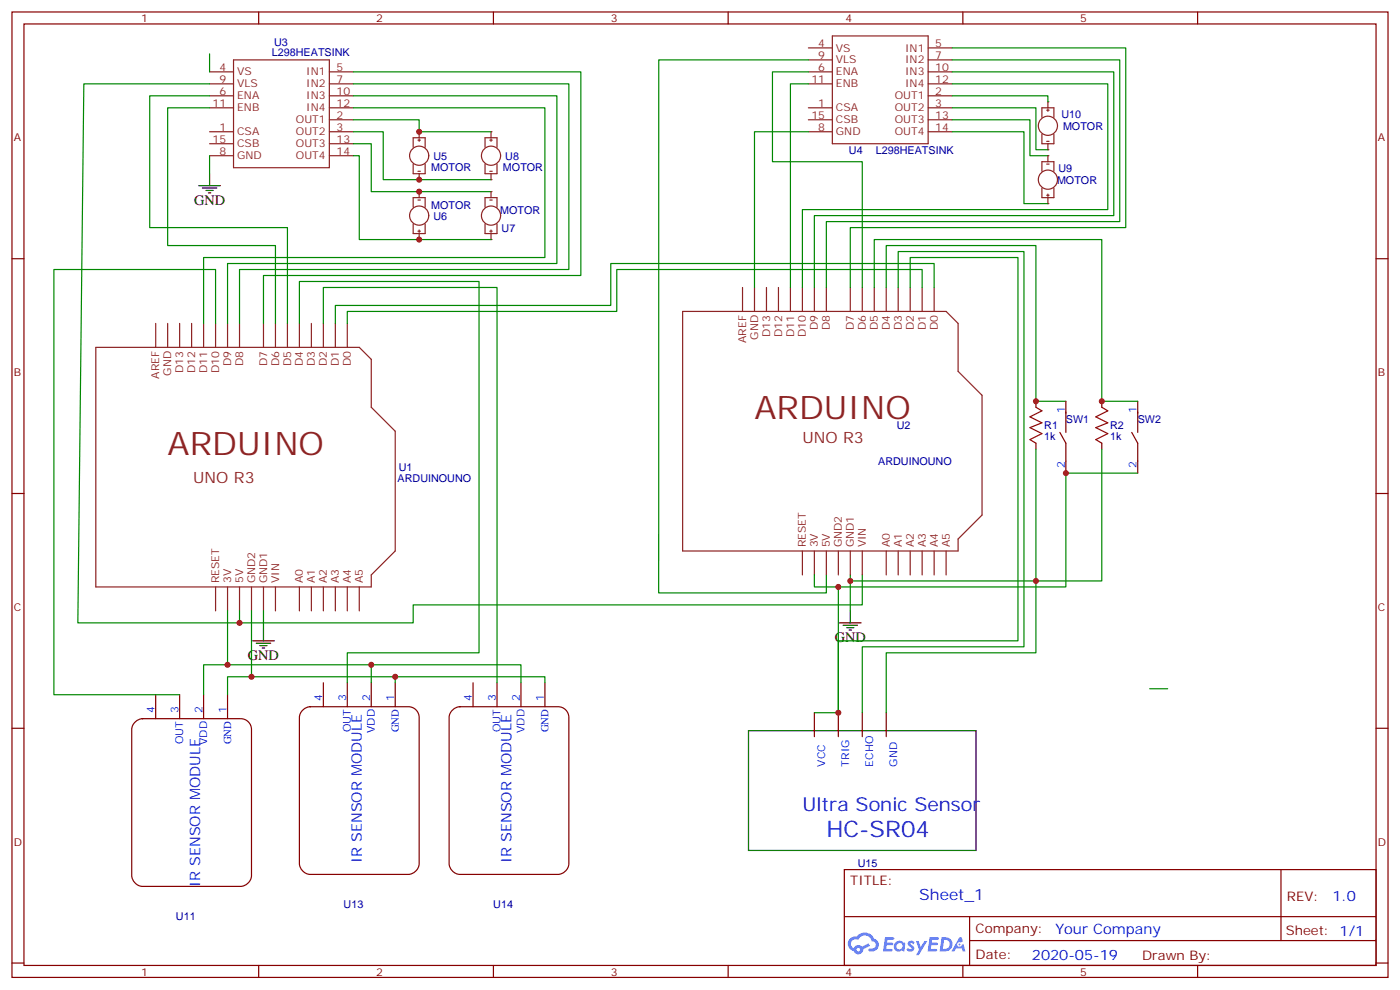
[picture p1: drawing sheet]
<svg xmlns="http://www.w3.org/2000/svg" width="412mm" height="292mm" viewBox="0 0 412 292" stroke-linecap="round" stroke-linejoin="round" font-family="sans-serif">
<g fill="none" stroke="#870000" stroke-width=".35">
<path d="M3.5 3.5h405.4v284.4h-405.4zM7.1 7.1h398.2v277.2h-398.2zM76.2 3.5v3.6M145.3 3.5v3.6M214.5 3.5v3.6M283.6 3.5v3.6M352.8 3.5v3.6M3.5 76.2h3.6M405.3 76.2h3.6M3.5 145.3h3.6M405.3 145.3h3.6M3.5 214.5h3.6"/>
<path d="M405.3 214.5h3.6M248.7 256.1h156.6v28.2h-156.6zM377.3 256.1v20.9M248.7 270h156.5M285.6 277h119.6M285.6 270v14.1M3.5 283.6h3.6M76.2 284.3v3.6M145.3 284.3v3.6M214.5 284.3v3.6M283.6 284.3v3.6M352.8 284.3v3.6"/>
<path d="M405.3 283.6h3.6"/>
</g>
<g fill="#5487ff">
<path d="M267.7 277.3a1.22 1.22 0 0 1 1.7 .3l-.4 .5a.47 .47 0 0 0-.3-.4 .47 .47 0 0 0-.5 .2l.1 .3a1.14 1.14 0 0 1 .8 1.7 1.14 1.14 0 0 1-1.9 0l-.2-.2 .5-.5 .7 .4a.29 .29 0 0 0 .3-.3 .29 .29 0 0 0-.2-.3 1.04 1.04 0 0 1-.6-1.7z"/>
<path d="M260.7 276h2.4l.3 .2-.2 .5-1.8 .1-.1 .8h1.5l.3 .4-.3 .4h-1.6l-.2 1.1h1.7l.2 .3-.2 .3-2.6 .1z"/>
<path d="M273.8 276h2.4l.3 .2-.1 .5-1.8 .1-.2 .8h1.6l.3 .4-.4 .4h-1.6l-.1 1.1h1.7l.2 .3-.2 .3-2.6 .1z"/>
<path d="M282.6 276.1h.7l.3 1.2-.6 .3a.69 .69 0 0 0-1 .3 .69 .69 0 0 0 .4 1 .69 .69 0 0 0 .9-.7l.5-.2 .6 2.2h-.8l-.2-.9h-1.8l-.5 .9h-.8z"/>
<path d="M269.8 277.1h.8l.6 1.8 1.1-1.8h.9l-2.6 4.2h-.8l.9-1.5z"/>
<path d="M277.4 276.1l-.6 4.1h1.3a2.11 2.11 0 0 0 2.5-2.1 2.11 2.11 0 0 0-2.5-2zM278.1 276.8a1.39 1.39 0 0 1 1.7 1.4 1.39 1.39 0 0 1-1.8 1.3h-.3z"/>
<path d="M263.7 277.7a1.54 1.54 0 0 0-.1 2.1 1.54 1.54 0 0 0 2.2 .2l.6 .2 .3-2.3-.2-.2-.4-.1a1.49 1.49 0 0 0-2.4 .1zM264 278.7a.94 .94 0 0 1 1.8 0 .94 .94 0 0 1-1.8 0z"/>
<path d="M250.4 276.4a2.18 2.18 0 0 0 1.1 3.7 1.44 1.44 0 0 0 1.6 1 1.44 1.44 0 0 0 1.2-1.5l2-1-.5-.8-1.9 1a1.47 1.47 0 0 0-2.4 .4 1.39 1.39 0 0 1-.7-1.9 1.39 1.39 0 0 1 2-.5 2.12 2.12 0 0 1 2.2-1.3 2.12 2.12 0 0 1 1.9 1.7 1.14 1.14 0 0 1 1.1 1.4 1.14 1.14 0 0 1-1.7 .8 .43 .43 0 0 0-.5 .3 .43 .43 0 0 0 .4 .5 1.98 1.98 0 0 0 2.5-1.2 1.98 1.98 0 0 0-1.2-2.5 3.1 3.1 0 0 0-5.3-.7l-.9 .1zM252.3 279.7a.55 .55 0 0 1 1.1 0 .55 .55 0 0 1-1.1 0z"/>
<circle cx="282.6" cy="278.1" r=".26"/>
</g>
<path d="M250.5 179.9v3.5M247.3 183.4h6.3M248.4 184.2h4.2M249.4 184.9h2.1M250.1 185.6h.7" fill="none" stroke="#000" stroke-width=".35"/>
<g fill="none" stroke="#8c2424" stroke-width=".35">
<path d="M68.8 17.6h28.2v31.8h-28.2zM238.1 17.6h7.1M238.1 14.1h7.1M245.2 10.6h28.2v31.7h-28.2zM273.4 17.6h7.1M273.4 14.1h7.1M61.7 21.2h7.1M61.7 28.2h7.1M61.7 31.8h7.1M61.7 38.8h7.1M61.7 24.7h7.1M97 35.3h7.1"/>
<path d="M97 21.2h7.1M97 28.2h7.1M97 31.8h7.1M97 38.8h7.1M97 24.7h7.1M123.5 38.8v1.8M238.1 35.3h7.1M238.1 21.2h7.1M238.1 31.8h7.1M238.1 38.8h7.1M238.1 24.7h7.1M273.4 35.3h7.1"/>
<path d="M273.4 21.2h7.1M273.4 28.2h7.1M273.4 31.8h7.1M273.4 38.8h7.1M273.4 24.7h7.1M61.7 45.9h7.1M61.7 42.3h7.1M97 45.9h7.1M97 42.3h7.1M121.7 43.4v-2.8h3.5v2.8M121.7 48.3v2.9h3.5v-2.9M123.1 41.3h.7"/>
<path d="M123.1 50.4h.7M123.5 40.9v.7M123.5 51.2v1.7M45.9 95.2v7.1M49.4 95.2v7.1M52.9 95.2v7.1M56.4 95.2v7.1M60 95.2v7.1M63.5 95.2v7.1M67 95.2v7.1M70.6 95.2v7.1M77.6 95.2v7.1"/>
<path d="M81.1 95.2v7.1M84.7 95.2v7.1M88.2 95.2v7.1M91.7 95.2v7.1M95.2 95.2v7.1M98.8 95.2v7.1M102.3 95.2v7.1M201.1 91.7h77.6l3.5 3.5v14.2l7.1 7v35.3l-7.1 7.1v3.5h-81.1zM218.7 84.7v7M222.2 84.7v7M225.8 84.7v7M229.3 84.7v7"/>
<path d="M232.8 84.7v7M236.4 84.7v7M239.9 84.7v7M243.4 84.7v7M250.5 84.7v7M254 84.7v7M257.5 84.7v7M261.1 84.7v7M264.6 84.7v7M268.1 84.7v7M271.6 84.7v7M275.2 84.7v7"/>
<path d="M28.2 102.3h77.6l3.6 3.5v14.1l7 7.1v35.3l-7 7v3.6h-81.2zM63.5 172.9v7M67 172.9v7M70.6 172.9v7M74.1 172.9v7M77.6 172.9v7M81.1 172.9v7M88.2 172.9v7M91.7 172.9v7M95.2 172.9v7M98.8 172.9v7M102.3 172.9v7"/>
<path d="M105.8 172.9v7M236.4 162.3v7M239.9 162.3v7M243.4 162.3v7M246.9 162.3v7M250.5 162.3v7M254 162.3v7M261.1 162.3v7M264.6 162.3v7M268.1 162.3v7M271.6 162.3v7M275.2 162.3v7"/>
<path d="M278.7 162.3v7"/>
<circle cx="123.5" cy="45.9" r="2.82"/>
</g>
<g fill="#8c2424">
<circle cx="123.5" cy="38.8" r=".18"/>
<circle cx="123.5" cy="52.9" r=".18"/>
</g>
<g fill="none" stroke="#8c2424" stroke-width=".35">
<path d="M123.1 58.9h.7M123.5 56.4v1.8M121.7 61v-2.8h3.5v2.8M121.7 66v2.8h3.5v-2.8M123.1 68.1h.7M123.5 67.7v.7M123.5 68.8v1.8"/>
<circle cx="123.5" cy="63.5" r="2.82"/>
</g>
<g fill="#8c2424">
<circle cx="123.5" cy="70.6" r=".18"/>
<circle cx="123.5" cy="56.4" r=".18"/>
</g>
<g fill="none" stroke="#8c2424" stroke-width=".35">
<path d="M144.3 58.9h.7M144.6 56.4v1.8M142.9 61v-2.8h3.5v2.8M142.9 66v2.8h3.5v-2.8M144.3 68.1h.7M144.6 67.7v.7M144.6 68.8v1.8"/>
<circle cx="144.6" cy="63.5" r="2.82"/>
</g>
<g fill="#8c2424">
<circle cx="144.6" cy="70.6" r=".18"/>
<circle cx="144.6" cy="56.4" r=".18"/>
</g>
<g fill="none" stroke="#8c2424" stroke-width=".35">
<path d="M144.6 38.8v1.8M142.9 43.4v-2.8h3.5v2.8M142.9 48.3v2.9h3.5v-2.9M144.3 41.3h.7M144.3 50.4h.7M144.6 40.9v.7M144.6 51.2v1.7"/>
<circle cx="144.6" cy="45.9" r="2.82"/>
</g>
<g fill="#8c2424">
<circle cx="144.6" cy="38.8" r=".18"/>
<circle cx="144.6" cy="52.9" r=".18"/>
</g>
<g fill="none" stroke="#8c2424" stroke-width=".35">
<path d="M306.9 50.4v-2.8h3.5v2.8M306.9 55.4v2.8h3.5v-2.8M308.3 57.5h.7M308.3 48.3h.7M308.7 45.9v1.7M308.7 57.2v.7M308.7 58.2v1.8"/>
<circle cx="308.7" cy="52.9" r="2.82"/>
</g>
<g fill="#8c2424">
<circle cx="308.7" cy="60" r=".18"/>
<circle cx="308.7" cy="45.9" r=".18"/>
</g>
<g fill="none" stroke="#8c2424" stroke-width=".35">
<path d="M306.9 34.6v-2.8h3.5v2.8M306.9 39.5v2.8h3.5v-2.8M308.3 32.5h.7M308.7 30v1.8M308.7 32.1v.7M308.3 41.6h.7M308.7 42.3v1.8"/>
<circle cx="308.7" cy="37" r="2.82"/>
</g>
<g fill="#8c2424">
<circle cx="308.7" cy="30" r=".18"/>
<circle cx="308.7" cy="44.1" r=".18"/>
</g>
<g fill="none" stroke="#008700" stroke-width=".35">
<path d="M61.7 15.9v5.3M61.7 24.7h-37l-1.8 158.7h47.7v-3.5M104.1 35.3h19.4v3.5h21.1M104.1 38.8h8.8v14.1h31.7M104.1 21.2h67v59.9h-93.5v14.1M104.1 24.7h63.5v54.7h-97v15.8M104.1 28.2h59.9v49.4h-97v17.6M280.5 35.3h22.9v10.6h5.3M280.5 38.8h21.1v21.2h7.1M280.5 28.2h28.2v1.8M280.5 31.8h24.7v12.3h3.5M61.7 45.9v5.3"/>
<path d="M104.1 42.3h5.3v14.1h35.2M104.1 45.9h1.7v24.7h38.8"/>
</g>
<path d="M58.6 54.7h6.3M59.6 55.4h4.3M60.7 56.1h2.1M61.4 56.8h.7M61.7 51.2v3.5M74.4 188.7h6.4M75.5 189.4h4.2M76.6 190.1h2.1M77.3 190.9h.7M77.6 185.2v3.5" fill="none" stroke="#000" stroke-width=".35"/>
<path d="M39.6 212.9a3.4 3.4 0 0 1 2.4-1.2h28.9a3.2 3.2 0 0 1 3.2 3.1v43.1a3.4 3.4 0 0 1-3.2 3.2h-28.9a3.4 3.4 0 0 1-3.2-3.2v-43.1l.1-.7z" fill="#fff" stroke="#870000" stroke-width=".35"/>
<path d="M45.9 204.6v7.1M52.9 204.6v7.1M60 204.6v7.1M67 204.6v7.1" fill="none" stroke="#870000" stroke-width=".35"/>
<path d="M89 209.3a3.4 3.4 0 0 1 2.4-1.2h28.9a3.2 3.2 0 0 1 3.2 3.2v43.1a3.4 3.4 0 0 1-3.2 3.1h-28.9a3.4 3.4 0 0 1-3.2-3.1v-43.1l.1-.7z" fill="#fff" stroke="#870000" stroke-width=".35"/>
<path d="M95.2 201.1v7M102.3 201.1v7M109.4 201.1v7M116.4 201.1v7" fill="none" stroke="#870000" stroke-width=".35"/>
<path d="M133.1 209.3a3.4 3.4 0 0 1 2.4-1.2h28.9a3.2 3.2 0 0 1 3.2 3.2v43.1a3.4 3.4 0 0 1-3.2 3.1h-28.9a3.4 3.4 0 0 1-3.2-3.1v-43.1l.1-.7z" fill="#fff" stroke="#870000" stroke-width=".35"/>
<g fill="none" stroke="#870000" stroke-width=".35">
<path d="M305.2 118.2v1.7M314 118.2v9.2M324.6 118.2v1.7M335.1 118.2v9.2M305.2 130.5v1.8M312.2 127.4l1.8 3.1v8.8M324.6 130.5v1.8M333.4 127.4l1.7 3.1v8.8M139.3 201.1v7M146.4 201.1v7M153.5 201.1v7M160.5 201.1v7"/>
<path d="M239.9 209.9v7.1M246.9 209.9v7.1M254 209.9v7.1M261.1 209.9v7.1"/>
</g>
<g fill="none" stroke="#008700" stroke-width=".35">
<path d="M238.1 17.6h-44.1v157h49.4v-5.3M280.5 14.1h51.1v52.9h-81.1v17.7M280.5 17.6h49.3v47.7h-86.4v19.4M61.7 28.2h-17.6v38.8h40.6v28.2M61.7 31.8h-12.3v40.5h31.7v22.9M104.1 31.8h56.4v44h-100.5v19.4M238.1 24.7h-5.3v60M238.1 21.2h-10.6v26.4h26.5v37.1M238.1 38.8h-15.9v45.9M280.5 21.2h47.6v42.3h-88.2v21.2M280.5 24.7h45.8v37h-89.9v23M63.5 95.2v-15.8h-47.6v125.2h37"/>
<path d="M88.2 95.2v-12.3h52.9v109.4h-38.8v8.8M95.2 95.2v-10.5h51.2v116.4M257.5 84.7v-14.1h67.1v47.6h10.5M261.1 84.7v-12.4h44.1v45.9h8.8M264.6 84.7v-10.6h37v116.4h-47.6v19.4M268.1 84.7v-8.9h31.8v112.9h-53v21.2M271.6 84.7v-5.3h-89.9v12.3h-79.4v3.5M275.2 84.7v-7.1h-95.3v12.4h-81.1v5.2M305.2 132.3v38.8h-54.7M324.6 132.3v38.8h-19.4v21.2h-44.1v17.6M335.1 139.3h-21.1v33.6h-74.1v-3.6M67 179.9v15.9h-7v8.8"/>
<path d="M74.1 179.9v19.4h-7.1v5.3M77.6 179.9v5.3M246.9 172.9v37h-7M250.5 169.3v10.6M254 169.3v8.9h-132.3v5.2h-51.1M67 195.8h42.4v5.3M74.1 199.3h42.3v1.8M109.4 195.8h44.1v5.3M116.4 199.3h44.1v1.8M338.7 202.8h5.3"/>
</g>
<path d="M305.2 119.9l1.7 1.1-3.5 1.8 3.5 1.7-3.5 1.4 3.5 1.8-3.5 1.8 1.8 1M324.6 119.9l1.7 1.1-3.5 1.8 3.5 1.7-3.5 1.4 3.5 1.8-3.5 1.8 1.8 1" fill="none" stroke="#a10000" stroke-width=".35"/>
<path d="M220.5 215.2h67v35.3h-67z" fill="none" stroke="#000" stroke-width=".35"/>
<g fill="#c00">
<circle cx="70.6" cy="183.4" r=".88"/>
<circle cx="250.5" cy="171.1" r=".88"/>
<circle cx="246.9" cy="209.9" r=".88"/>
<circle cx="324.6" cy="118.2" r=".88"/>
<circle cx="314" cy="139.3" r=".88"/>
<circle cx="116.4" cy="199.3" r=".88"/>
<circle cx="67" cy="195.8" r=".88"/>
<circle cx="123.5" cy="70.6" r=".88"/>
<circle cx="123.5" cy="52.9" r=".88"/>
<circle cx="123.5" cy="38.8" r=".88"/>
<circle cx="123.5" cy="56.4" r=".88"/>
<circle cx="109.4" cy="195.8" r=".88"/>
<circle cx="74.1" cy="199.3" r=".88"/>
<circle cx="305.2" cy="118.2" r=".88"/>
<circle cx="305.2" cy="171.1" r=".88"/>
<circle cx="246.9" cy="172.9" r=".88"/>
</g>
<g font-size="9.5" fill="#8d2323">
<text x="222.2" y="123.5">ARDUINO</text>
<text x="49.4" y="134.1">ARDUINO</text>
</g>
<text font-size="6.7" fill="#00f" x="243.4" y="246.6">HC-SR04</text>
<text font-size="5.6" fill="#00f" x="236.4" y="238.8">Ultra Sonic Sensor</text>
<g font-size="4.6" fill="#8d2323">
<text x="236.4" y="130.5">UNO R3</text>
<text x="56.9" y="142.3">UNO R3</text>
</g>
<text font-size="4.6" fill="#00f" x="270.8" y="265.1">Sheet_1</text>
<g font-size="4.2">
<text x="57.1" y="60.3">GND</text>
<text x="245.9" y="189.1">GND</text>
<text x="73" y="194.4">GND</text>
</g>
<g font-size="4.2" fill="#00f">
<text x="106.5" y="254.2" transform="rotate(-90 106.5 254.2)">IR SENSOR MODULE</text>
<text x="150.6" y="254.2" transform="rotate(-90 150.6 254.2)">IR SENSOR MODULE</text>
<text x="58.9" y="261.3" transform="rotate(-90 58.9 261.3)">IR SENSOR MODULE</text>
<text x="392.5" y="265.4">1.0</text>
<text x="310.9" y="274.9">Your Company</text>
<text x="304" y="282.7">2020-05-19</text>
</g>
<g font-size="3.9" fill="#800">
<text x="250.5" y="260.7">TITLE:</text>
<text x="379.1" y="265.4">REV:</text>
<text x="287.4" y="274.9">Company:</text>
<text x="378.7" y="275.5">Sheet: 1/1</text>
<text x="287.4" y="282.6">Date:</text>
<text x="336.4" y="282.7">Drawn By:</text>
</g>
<g font-size="3.2" fill="#800">
<text x="41.6" y="6.5">1</text>
<text x="110.8" y="6.5">2</text>
<text x="179.9" y="6.5">3</text>
<text x="249.1" y="6.5">4</text>
<text x="318.2" y="6.5">5</text>
<text x="4.1" y="41.6">A</text>
<text x="405.9" y="41.6">A</text>
<text x="4.1" y="110.8">B</text>
<text x="405.9" y="110.8">B</text>
<text x="4.1" y="179.9">C</text>
<text x="405.9" y="179.9">C</text>
<text x="4.1" y="249.1">D</text>
<text x="405.9" y="249.1">D</text>
<text x="41.6" y="287.3">1</text>
<text x="110.8" y="287.3">2</text>
<text x="179.9" y="287.3">3</text>
<text x="249.1" y="287.3">4</text>
<text x="318.2" y="287.3">5</text>
</g>
<g font-size="3.2" fill="#000080">
<text x="80.1" y="16.6">L298HEATSINK</text>
<text x="80.7" y="13.5">U3</text>
<text x="312.7" y="34.7">U10</text>
<text x="313.1" y="38.2">MOTOR</text>
<text x="127.7" y="47.2">U5</text>
<text x="148.8" y="47.2">U8</text>
<text x="250.1" y="45.2">U4</text>
<text x="258" y="45.2">L298HEATSINK</text>
<text x="127" y="50.3">MOTOR</text>
<text x="148.2" y="50.3">MOTOR</text>
<text x="311.8" y="50.5">U9</text>
<text x="311.4" y="54.1">MOTOR</text>
<text x="127" y="61.5">MOTOR</text>
<text x="127.7" y="64.7">U6</text>
<text x="147.3" y="63.1">MOTOR</text>
<text x="147.8" y="68.4">U7</text>
<text x="314" y="124.6">SW1</text>
<text x="335.1" y="124.6">SW2</text>
<text x="264.2" y="126.4">U2</text>
<text x="307.6" y="129.6">1k</text>
<text x="307.6" y="126.4">R1</text>
<text x="327" y="129.6">1k</text>
<text x="327" y="126.4">R2</text>
<text x="258.7" y="137">ARDUINOUNO</text>
<text x="117.1" y="141.8">ARDUINOUNO</text>
<text x="117.5" y="138.6">U1</text>
<text x="252.7" y="255.3">U15</text>
<text x="101.2" y="267.4">U13</text>
<text x="145.3" y="267.4">U14</text>
<text x="51.8" y="270.9">U11</text>
</g>
<g font-size="3.2" fill="#8d2323">
<text x="241" y="13.8">4</text>
<text x="241" y="17.3">9</text>
<text x="246.2" y="15.2">VS</text>
<text x="266.6" y="15.2">IN1</text>
<text x="275.5" y="13.8">5</text>
<text x="275.5" y="17.3">7</text>
<text x="64.7" y="20.8">4</text>
<text x="69.8" y="22.2">VS</text>
<text x="90.2" y="22.2">IN1</text>
<text x="99.1" y="20.8">5</text>
<text x="241" y="20.8">6</text>
<text x="246.2" y="22.2">ENA</text>
<text x="246.2" y="18.7">VLS</text>
<text x="266.6" y="22.2">IN3</text>
<text x="266.6" y="18.7">IN2</text>
<text x="275.5" y="20.8">10</text>
<text x="64.7" y="27.9">6</text>
<text x="64.7" y="24.3">9</text>
<text x="69.8" y="29.3">ENA</text>
<text x="69.8" y="25.8">VLS</text>
<text x="90.2" y="29.3">IN3</text>
<text x="90.2" y="25.8">IN2</text>
<text x="99.1" y="27.9">10</text>
<text x="99.1" y="24.3">7</text>
<text x="239" y="24.3">11</text>
<text x="246.2" y="25.8">ENB</text>
<text x="263.6" y="29.3">OUT1</text>
<text x="266.6" y="25.8">IN4</text>
<text x="275.5" y="27.9">2</text>
<text x="275.5" y="24.3">12</text>
<text x="62.6" y="31.4">11</text>
<text x="69.8" y="32.8">ENB</text>
<text x="90.2" y="32.8">IN4</text>
<text x="99.1" y="34.9">2</text>
<text x="99.1" y="31.4">12</text>
<text x="239" y="34.9">15</text>
<text x="241" y="31.4">1</text>
<text x="246.2" y="32.8">CSA</text>
<text x="263.6" y="32.8">OUT2</text>
<text x="275.5" y="31.4">3</text>
<text x="275.5" y="34.9">13</text>
<text x="62.6" y="42">15</text>
<text x="64.7" y="38.5">1</text>
<text x="69.8" y="39.9">CSA</text>
<text x="87.2" y="36.3">OUT1</text>
<text x="87.2" y="39.9">OUT2</text>
<text x="99.1" y="38.5">3</text>
<text x="99.1" y="42">13</text>
<text x="241" y="38.5">8</text>
<text x="246.2" y="39.9">GND</text>
<text x="246.2" y="36.3">CSB</text>
<text x="263.6" y="39.9">OUT4</text>
<text x="263.6" y="36.3">OUT3</text>
<text x="275.5" y="38.5">14</text>
<text x="64.7" y="45.5">8</text>
<text x="69.8" y="46.9">GND</text>
<text x="69.8" y="43.4">CSB</text>
<text x="87.2" y="46.9">OUT4</text>
<text x="87.2" y="43.4">OUT3</text>
<text x="99.1" y="45.5">14</text>
<text x="219.8" y="101" transform="rotate(-90 219.8 101)">AREF</text>
<text x="223.3" y="100.1" transform="rotate(-90 223.3 100.1)">GND</text>
<text x="226.8" y="99.3" transform="rotate(-90 226.8 99.3)">D13</text>
<text x="230.4" y="99.3" transform="rotate(-90 230.4 99.3)">D12</text>
<text x="233.9" y="99.3" transform="rotate(-90 233.9 99.3)">D11</text>
<text x="237.4" y="99.3" transform="rotate(-90 237.4 99.3)">D10</text>
<text x="240.9" y="97.2" transform="rotate(-90 240.9 97.2)">D9</text>
<text x="244.5" y="97.2" transform="rotate(-90 244.5 97.2)">D8</text>
<text x="251.5" y="97.2" transform="rotate(-90 251.5 97.2)">D7</text>
<text x="255.1" y="97.2" transform="rotate(-90 255.1 97.2)">D6</text>
<text x="258.6" y="97.2" transform="rotate(-90 258.6 97.2)">D5</text>
<text x="262.1" y="97.2" transform="rotate(-90 262.1 97.2)">D4</text>
<text x="265.6" y="97.2" transform="rotate(-90 265.6 97.2)">D3</text>
<text x="269.2" y="97.2" transform="rotate(-90 269.2 97.2)">D2</text>
<text x="272.7" y="97.2" transform="rotate(-90 272.7 97.2)">D1</text>
<text x="276.2" y="97.2" transform="rotate(-90 276.2 97.2)">D0</text>
<text x="68.1" y="107.8" transform="rotate(-90 68.1 107.8)">D9</text>
<text x="71.6" y="107.8" transform="rotate(-90 71.6 107.8)">D8</text>
<text x="78.7" y="107.8" transform="rotate(-90 78.7 107.8)">D7</text>
<text x="82.2" y="107.8" transform="rotate(-90 82.2 107.8)">D6</text>
<text x="85.7" y="107.8" transform="rotate(-90 85.7 107.8)">D5</text>
<text x="89.3" y="107.8" transform="rotate(-90 89.3 107.8)">D4</text>
<text x="92.8" y="107.8" transform="rotate(-90 92.8 107.8)">D3</text>
<text x="96.3" y="107.8" transform="rotate(-90 96.3 107.8)">D2</text>
<text x="99.8" y="107.8" transform="rotate(-90 99.8 107.8)">D1</text>
<text x="103.4" y="107.8" transform="rotate(-90 103.4 107.8)">D0</text>
<text x="46.9" y="111.6" transform="rotate(-90 46.9 111.6)">AREF</text>
<text x="50.4" y="110.6" transform="rotate(-90 50.4 110.6)">GND</text>
<text x="54" y="109.8" transform="rotate(-90 54 109.8)">D13</text>
<text x="57.5" y="109.8" transform="rotate(-90 57.5 109.8)">D12</text>
<text x="61" y="109.8" transform="rotate(-90 61 109.8)">D11</text>
<text x="64.6" y="109.8" transform="rotate(-90 64.6 109.8)">D10</text>
<text x="237.4" y="161.2" transform="rotate(-90 237.4 161.2)">RESET</text>
<text x="240.9" y="161.2" transform="rotate(-90 240.9 161.2)">3V</text>
<text x="244.5" y="161.2" transform="rotate(-90 244.5 161.2)">5V</text>
<text x="248" y="161.2" transform="rotate(-90 248 161.2)">GND2</text>
<text x="251.5" y="161.2" transform="rotate(-90 251.5 161.2)">GND1</text>
<text x="255.1" y="161.2" transform="rotate(-90 255.1 161.2)">VIN</text>
<text x="262.1" y="161.2" transform="rotate(-90 262.1 161.2)">A0</text>
<text x="265.6" y="161.2" transform="rotate(-90 265.6 161.2)">A1</text>
<text x="269.2" y="161.2" transform="rotate(-90 269.2 161.2)">A2</text>
<text x="272.7" y="161.2" transform="rotate(-90 272.7 161.2)">A3</text>
<text x="276.2" y="161.2" transform="rotate(-90 276.2 161.2)">A4</text>
<text x="279.8" y="161.2" transform="rotate(-90 279.8 161.2)">A5</text>
<text x="64.6" y="171.8" transform="rotate(-90 64.6 171.8)">RESET</text>
<text x="68.1" y="171.8" transform="rotate(-90 68.1 171.8)">3V</text>
<text x="71.6" y="171.8" transform="rotate(-90 71.6 171.8)">5V</text>
<text x="75.1" y="171.8" transform="rotate(-90 75.1 171.8)">GND2</text>
<text x="78.7" y="171.8" transform="rotate(-90 78.7 171.8)">GND1</text>
<text x="82.2" y="171.8" transform="rotate(-90 82.2 171.8)">VIN</text>
<text x="89.3" y="171.8" transform="rotate(-90 89.3 171.8)">A0</text>
<text x="92.8" y="171.8" transform="rotate(-90 92.8 171.8)">A1</text>
<text x="96.3" y="171.8" transform="rotate(-90 96.3 171.8)">A2</text>
<text x="99.8" y="171.8" transform="rotate(-90 99.8 171.8)">A3</text>
<text x="103.4" y="171.8" transform="rotate(-90 103.4 171.8)">A4</text>
<text x="106.9" y="171.8" transform="rotate(-90 106.9 171.8)">A5</text>
</g>
<g font-size="3.2" fill="#00f">
<text x="313.6" y="121.7" transform="rotate(-90 313.6 121.7)">1</text>
<text x="334.8" y="121.7" transform="rotate(-90 334.8 121.7)">1</text>
<text x="313.6" y="137.8" transform="rotate(-90 313.6 137.8)">2</text>
<text x="334.8" y="137.8" transform="rotate(-90 334.8 137.8)">2</text>
<text x="45.5" y="209.9" transform="rotate(-90 45.5 209.9)">4</text>
<text x="52.6" y="209.9" transform="rotate(-90 52.6 209.9)">3</text>
<text x="59.6" y="209.9" transform="rotate(-90 59.6 209.9)">2</text>
<text x="66.7" y="209.9" transform="rotate(-90 66.7 209.9)">1</text>
<text x="94.9" y="206.4" transform="rotate(-90 94.9 206.4)">4</text>
<text x="102" y="206.4" transform="rotate(-90 102 206.4)">3</text>
<text x="109" y="206.4" transform="rotate(-90 109 206.4)">2</text>
<text x="116.1" y="206.4" transform="rotate(-90 116.1 206.4)">1</text>
<text x="139" y="206.4" transform="rotate(-90 139 206.4)">4</text>
<text x="146" y="206.4" transform="rotate(-90 146 206.4)">3</text>
<text x="153.1" y="206.4" transform="rotate(-90 153.1 206.4)">2</text>
<text x="160.2" y="206.4" transform="rotate(-90 160.2 206.4)">1</text>
<text x="103.4" y="215.6" transform="rotate(-90 103.4 215.6)">OUT</text>
<text x="110.4" y="215.9" transform="rotate(-90 110.4 215.9)">VDD</text>
<text x="117.5" y="215.7" transform="rotate(-90 117.5 215.7)">GND</text>
<text x="147.5" y="215.6" transform="rotate(-90 147.5 215.6)">OUT</text>
<text x="154.5" y="215.9" transform="rotate(-90 154.5 215.9)">VDD</text>
<text x="161.6" y="215.7" transform="rotate(-90 161.6 215.7)">GND</text>
<text x="54" y="219.1" transform="rotate(-90 54 219.1)">OUT</text>
<text x="61" y="219.4" transform="rotate(-90 61 219.4)">VDD</text>
<text x="68.1" y="219.2" transform="rotate(-90 68.1 219.2)">GND</text>
<text x="243.1" y="225.8" transform="rotate(-90 243.1 225.8)">VCC</text>
<text x="250.1" y="225.8" transform="rotate(-90 250.1 225.8)">TRIG</text>
<text x="257.2" y="225.8" transform="rotate(-90 257.2 225.8)">ECHO</text>
<text x="264.2" y="225.8" transform="rotate(-90 264.2 225.8)">GND</text>
</g>
</svg>
